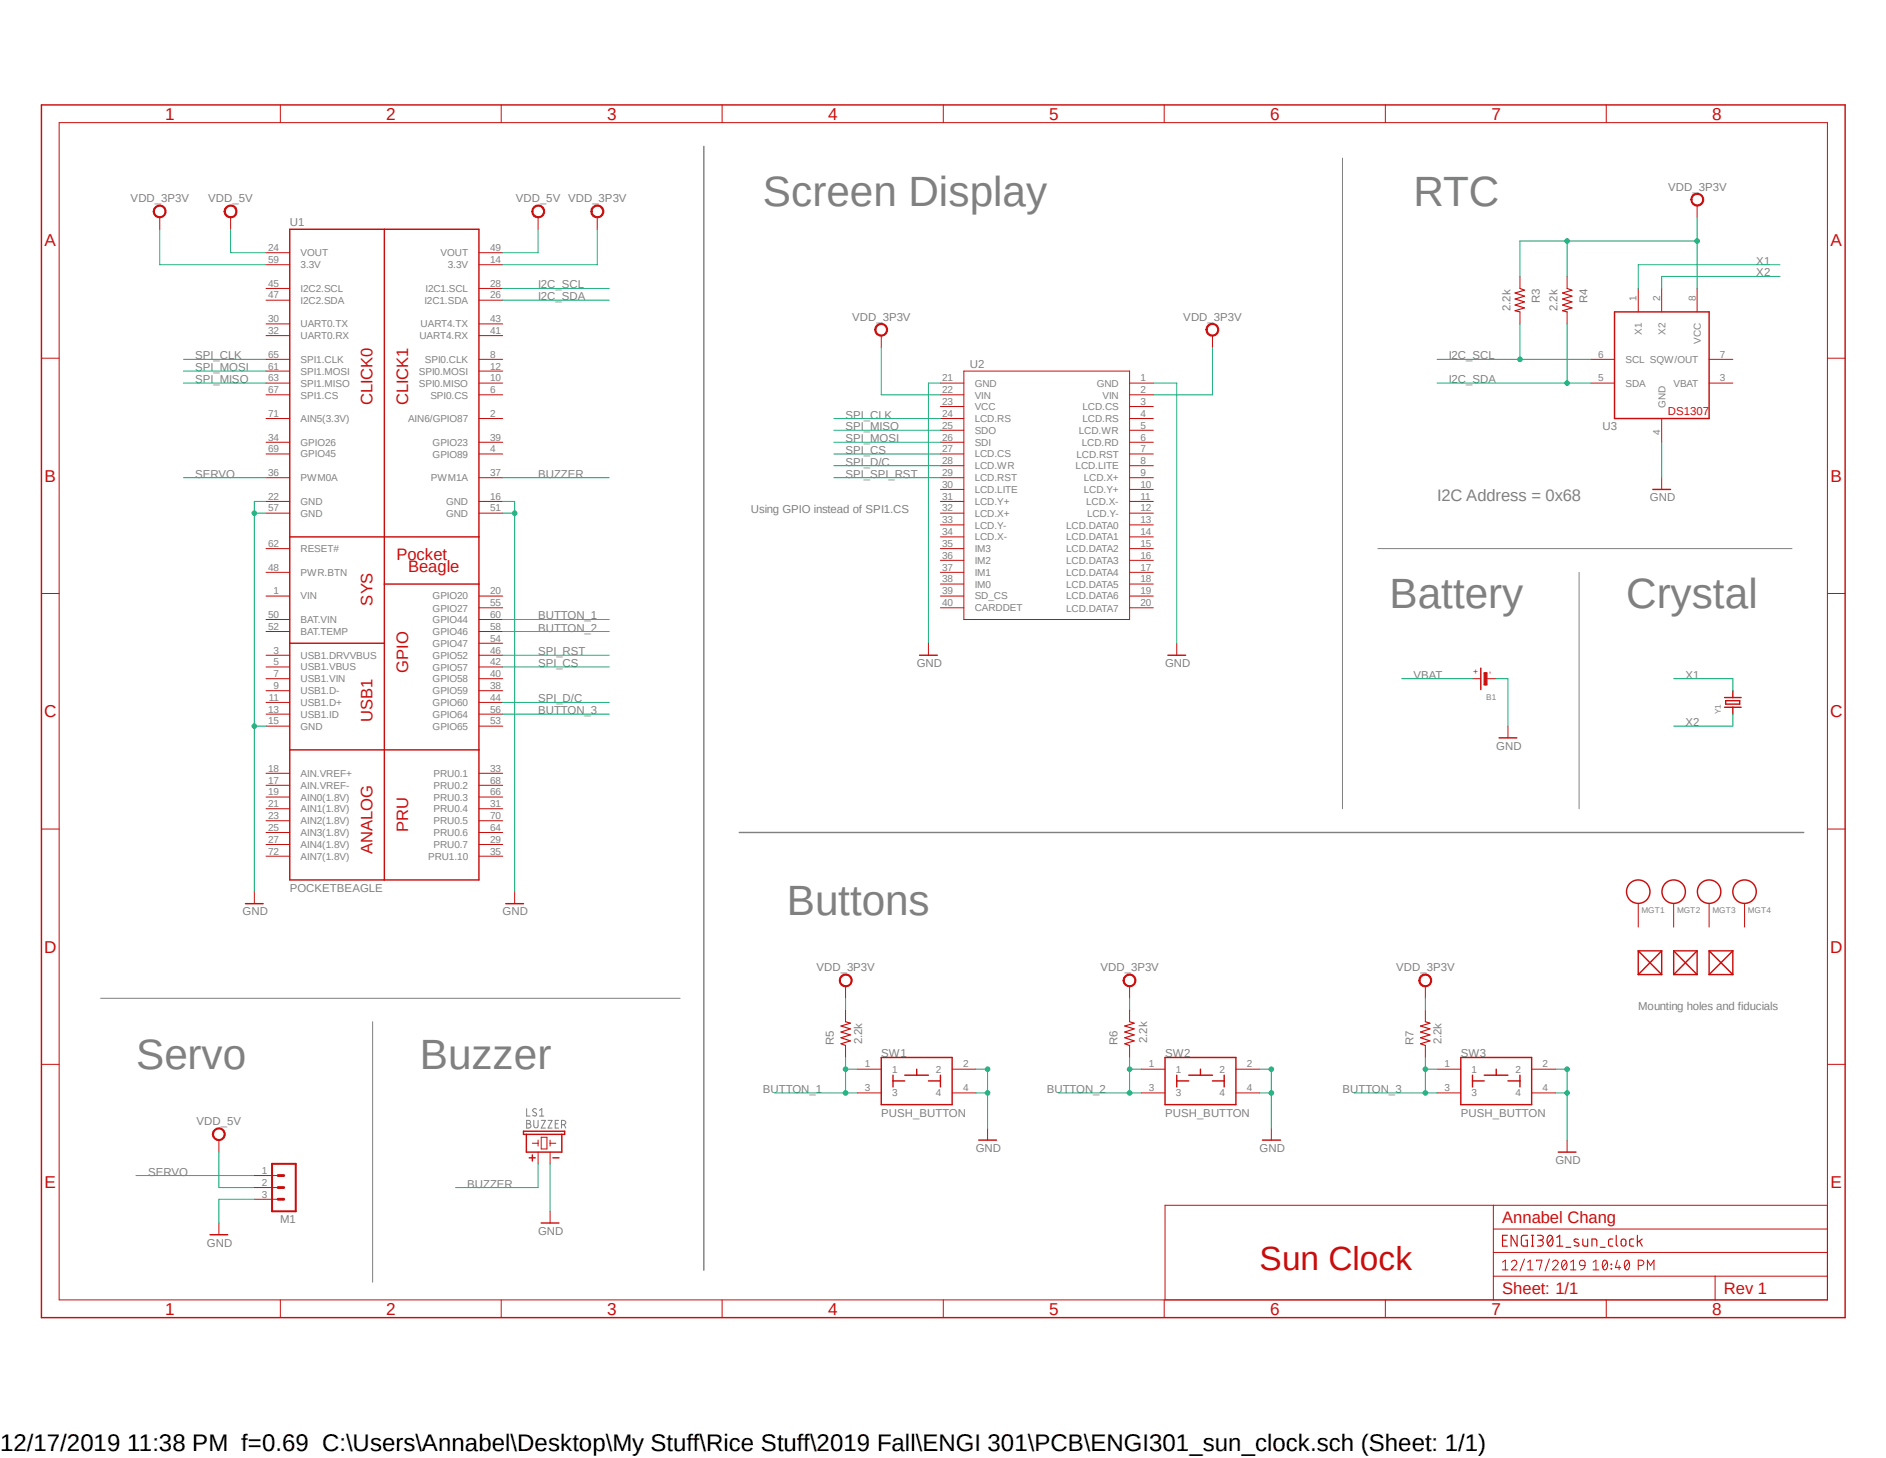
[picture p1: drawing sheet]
<svg xmlns="http://www.w3.org/2000/svg" width="279mm" height="216mm" viewBox="0 0 279 216" stroke-linecap="round" stroke-linejoin="round" font-family="sans-serif">
<path d="M5.8 15.3l267.8 180.2M273.6 15.3l-267.8 180.2" fill="none" stroke="#fff" stroke-width=".15"/>
<path d="M104.3 21.7v166.4M109.5 123.3h157.7" fill="none" stroke="#808080" stroke-width=".21"/>
<g fill="none" stroke="#808080" stroke-width=".15">
<path d="M198.9 23.4v96.4M204.1 81.2h61.4M233.9 84.8v35M14.9 147.8h85.9M55.2 151.3v38.6M78 165.9h.4l.2 .2v.1l-.2 .2 .3 .2v.2l-.3 .2h-.4zM78 166.4h.4M78 164.2v1.1h.5M79.1 165.9v.8l.2 .3 .4-.1v-1M79.5 164.3l-.2-.1a.32 .32 0 0 0-.4 .2l.1 .2 .4 .2a.25 .25 0 0 1 .1 .3 .25 .25 0 0 1-.3 .2l-.3-.2M79.9 165.3h.7M79.9 164.4l.4-.2v1.1"/>
<path d="M80.2 165.9h.6l-.6 1.1h.6M81.2 165.9h.6l-.6 1.1h.6M82.3 166.4h.3M82.8 165.9h-.5v1.1h.5M83.2 166.5h.5l.1-.2v-.2l-.3-.2h-.3v1.1M83.6 166.5l.2 .5"/>
</g>
<g fill="none" stroke="#c90d0c" stroke-width=".15">
<path d="M8.8 18.2h261.9v174.3h-261.9zM41.5 15.5v2.7M74.3 15.5v2.7M107 15.5v2.7M139.7 15.5v2.7M172.5 15.5v2.7M205.2 15.5v2.7M238 15.5v2.7M39.4 39.2h3.5M39.4 37.4h3.5M71 39.2h3.5M71 37.4h3.5"/>
<path d="M6.1 53h2.7M39.4 58.5h3.5M39.4 53.2h3.5M39.4 56.7h3.5M39.4 54.9h3.5M39.4 44.4h3.5M39.4 42.7h3.5M39.4 48h3.5M39.4 49.7h3.5M71 58.5h3.5M71 53.2h3.5M71 56.7h3.5"/>
<path d="M71 54.9h3.5M71 44.4h3.5M71 42.7h3.5M71 48h3.5M71 49.7h3.5M235.7 53.2h3.5M235.7 56.7h3.5M242.7 42.7v3.5M246.2 42.7v3.5M251.4 42.7v3.5M253.2 53.2h3.5M253.2 56.7h3.5"/>
<path d="M270.7 53h2.6M39.4 62h3.5M39.4 67.2h3.5M39.4 74.3h3.5M39.4 65.5h3.5M39.4 70.7h3.5M39.4 76h3.5M71 62h3.5M71 67.2h3.5M71 74.3h3.5M71 65.5h3.5M71 70.7h3.5"/>
<path d="M71 76h3.5M246.2 62v3.5M6.1 87.9h2.7M39.4 88.3h3.5M39.4 97h3.5M39.4 98.8h3.5M39.4 84.8h3.5M39.4 91.7h3.5M39.4 93.5h3.5M39.4 81.2h3.5M71 88.3h3.5M71 97h3.5"/>
<path d="M71 98.8h3.5M71 90h3.5M71 91.7h3.5M71 93.5h3.5M71 95.2h3.5M270.7 87.9h2.6M39.4 100.5h3.5M39.4 102.3h3.5M39.4 104h3.5M39.4 105.7h3.5M39.4 107.5h3.5M39.4 116.3h3.5"/>
<path d="M39.4 118h3.5M39.4 119.8h3.5M39.4 114.5h3.5M71 100.5h3.5M71 102.3h3.5M71 104h3.5M71 105.7h3.5M71 107.5h3.5M71 116.3h3.5M71 118h3.5M71 119.8h3.5M71 114.5h3.5"/>
<path d="M6.1 122.8h2.7M39.4 121.5h3.5M39.4 123.3h3.5M39.4 125.1h3.5M39.4 126.8h3.5M71 121.5h3.5M71 123.3h3.5M71 125.1h3.5M71 126.8h3.5M270.7 122.8h2.6M6.1 157.6h2.7M270.7 157.6h2.6"/>
<path d="M37.7 174.1h3.5M37.7 175.9h3.5M37.7 177.6h3.5M78.9 169.3h.8M79.7 168.8v.9M79.7 170.6v1.7M80.2 168.4h.8v1.7h-.8zM81.5 169.3h.8M81.5 168.8v.9M81.5 170.6v1.7M221.2 178.5v14M270.7 178.5h-98.1v14"/>
<path d="M41.5 192.5v2.6M74.3 192.5v2.6M107 192.5v2.6M139.7 192.5v2.6M172.5 192.5v2.6M205.2 192.5v2.6M221.2 189h49.5M221.2 185.5h49.5M221.2 182h49.5M222.6 186.9l.4-.3v1.4M222.6 188h.8M223.9 186.9a.41 .41 0 0 1 .6-.3 .41 .41 0 0 1 .1 .6l-.7 .8h.8"/>
<path d="M225.8 186.4l-.6 1.8M226.3 188h.8M226.3 186.9l.4-.3v1.4M227.6 186.7v-.1h.8l-.4 1.4M229.5 186.4l-.6 1.8M230 186.9a.41 .41 0 0 1 .6-.3 .41 .41 0 0 1 .1 .6l-.7 .8h.8M231.6 186.6h.1a.82 .82 0 0 1 0 1.4 .89 .89 0 0 1-.1-1.4zM232.1 186.9l-.7 .8M232.7 188h.8M232.7 186.9l.4-.3v1.4M234.1 186.8a.42 .42 0 0 1 .4-.2 .42 .42 0 0 1 .3 .4v.4h-.5a.35 .35 0 0 1-.3-.4zM234.8 187.4a.65 .65 0 0 1-.7 .6"/>
<path d="M236 188h.9M236 186.9l.4-.3v1.4M237.6 186.6h.1a.82 .82 0 0 1 0 1.4 .77 .77 0 0 1-.3-1zM238 192.5v2.6M238.1 186.9l-.7 .8M238.7 187.2l.1 .1zM238.7 187.8l.1 .1zM239.6 186.6l-.3 1.1h.8M239.9 187.4v.6M240.7 186.8a.31 .31 0 0 1 .3-.2 .31 .31 0 0 1 .3 .2 1.22 1.22 0 0 1-.1 1.2h-.2a.92 .92 0 0 1-.3-1.2zM241.3 186.9l-.6 .8M242.7 187.4h.4a.4 .4 0 0 0 .4-.4 .4 .4 0 0 0-.4-.4h-.4v1.4"/>
<path d="M244.1 188v-1.4l.4 .8 .5-.8v1.4M254.1 189v3.5"/>
</g>
<g fill="none" stroke="#c90d0c" stroke-width=".21">
<path d="M6.1 15.5h267.2v179.6h-267.2zM42.9 34h28.1v96.3h-28.1zM56.9 34v96.3M239.2 46.2h14v15.8h-14zM42.9 79.5h28.1M42.9 95.2h14M56.9 86.5h14.1M42.9 111h28.1M77.6 167.5h6.1v.5h-6.1zM78 168v2.6h5.2v-2.6M78.4 171.4h.9M78.9 171v.9"/>
<path d="M81.9 171.4h.9"/>
</g>
<g fill="none" stroke="#c90d0c" stroke-width=".17">
<path d="M222.6 183.6h.5M223.3 182.9h-.7v1.6h.7M224.7 182.9v1.6l-.8-1.6v1.6M226.3 182.9h-.6l-.3 .2v1.1l.2 .3h.7v-.9h-.3M226.9 184.5h.3M226.9 182.9h.3M227 182.9v1.6M227.8 182.9l.6 .1 .2 .3v.2l-.2 .1h-.5M228.2 183.6a.45 .45 0 0 1 .4 .4 .45 .45 0 0 1-.2 .5h-.6M229.4 183l.2-.1a.65 .65 0 0 1 .5 .8 .58 .58 0 0 1-.7 .8 1.27 1.27 0 0 1 0-1.5zM230 183.3l-.7 .9M230.6 184.5h.9"/>
<path d="M230.6 183.3l.5-.4v1.6M232 184.7h.7M233.8 183.6a.44 .44 0 0 0-.6 0v.2l.6 .3 .1 .3a.52 .52 0 0 1-.7 0M234.5 183.5v.8l.1 .2h.2h.4v-1M235.8 184.5v-1h.5l.2 .1 .1 .9M237.1 184.7h.7M238.9 183.5h-.5l-.1 .2v.7l.2 .1h.4M239.4 182.9v1.4l.3 .2M240.3 183.5h.4a.7 .7 0 0 1 0 1h-.4a.7 .7 0 0 1 0-1zM242 183.5l-.6 .1v.8l.6 .1M242.6 182.9v1.6M242.9 183.8l.4 .7"/>
<path d="M243.3 183.5l-.7 .5"/>
</g>
<path d="M40.3 172.3h3.5v7.1h-3.5z" fill="none" stroke="#c90d0c" stroke-width=".3"/>
<path d="M41.2 177.6h.8M41.2 175.9h.8M41.2 174.1h.8" fill="none" stroke="#c90d0c" stroke-width=".42"/>
<path d="M31.8 167.3a.96 .96 0 0 1 1.5 .3 .96 .96 0 0 1-.7 1.3 .96 .96 0 0 1-1.1-.9h.1a.79 .79 0 0 1 1-.8 .79 .79 0 0 1 .4 1.2 .79 .79 0 0 1-1.3-.1l-.1-.3h-.1v-.4z" fill-rule="evenodd" fill="#c90d0c"/>
<path d="M246.2 70.7v1.8M137.5 95.2v1.8M31.8 167.3a.96 .96 0 0 1 1.5 .3 .96 .96 0 0 1-.7 1.3 .96 .96 0 0 1-1.1-.9h.1a.79 .79 0 0 1 1-.8 .79 .79 0 0 1 .4 1.2 .79 .79 0 0 1-1.3-.1l-.1-.3h-.1v-.4zM32.4 168.8v1.8M81.5 179.4v1.7M32.4 181.1v1.7" fill="none" stroke="#c90d0c" stroke-width=".15"/>
<path d="M244.9 72.5h2.6M136.2 97h2.7M31.1 182.8h2.6M80.2 181.1h2.6" fill="none" stroke="#c90d0c" stroke-width=".21"/>
<path d="M129.9 48.1a.96 .96 0 0 1 1.5 .3 .96 .96 0 0 1-.6 1.4 .96 .96 0 0 1-1.2-1h.2a.79 .79 0 0 1 1-.7 .79 .79 0 0 1 .3 1.2 .79 .79 0 0 1-1.3-.2v-.3h-.2l.1-.4z" fill-rule="evenodd" fill="#c90d0c"/>
<path d="M129.9 48.1a.96 .96 0 0 1 1.5 .3 .96 .96 0 0 1-.6 1.4 .96 .96 0 0 1-1.2-1h.2a.79 .79 0 0 1 1-.7 .79 .79 0 0 1 .3 1.2 .79 .79 0 0 1-1.3-.2v-.3h-.2l.1-.4zM130.6 49.7v1.8" fill="none" stroke="#c90d0c" stroke-width=".15"/>
<path d="M166.7 144.5a.96 .96 0 0 1 1.5 .3 .96 .96 0 0 1-.7 1.3 .96 .96 0 0 1-1.1-.9h.1a.79 .79 0 0 1 1.1-.8 .79 .79 0 0 1 .3 1.2 .79 .79 0 0 1-1.3-.1l-.1-.3h-.1l.1-.4z" fill-rule="evenodd" fill="#c90d0c"/>
<path d="M166.7 144.5a.96 .96 0 0 1 1.5 .3 .96 .96 0 0 1-.7 1.3 .96 .96 0 0 1-1.1-.9h.1a.79 .79 0 0 1 1.1-.8 .79 .79 0 0 1 .3 1.2 .79 .79 0 0 1-1.3-.1l-.1-.3h-.1l.1-.4zM167.3 146v1.8" fill="none" stroke="#c90d0c" stroke-width=".15"/>
<path d="M124.6 144.5a.96 .96 0 0 1 1.5 .2 .96 .96 0 0 1-.5 1.4 .96 .96 0 0 1-1.3-.9h.2a.8 .8 0 0 1 1.1-.7 .8 .8 0 0 1 .2 1.3 .8 .8 0 0 1-1.3-.3v-.3h-.2l.1-.4z" fill-rule="evenodd" fill="#c90d0c"/>
<path d="M124.6 144.5a.96 .96 0 0 1 1.5 .2 .96 .96 0 0 1-.5 1.4 .96 .96 0 0 1-1.3-.9h.2a.8 .8 0 0 1 1.1-.7 .8 .8 0 0 1 .2 1.3 .8 .8 0 0 1-1.3-.3v-.3h-.2l.1-.4zM125.3 146v1.8" fill="none" stroke="#c90d0c" stroke-width=".15"/>
<path d="M210.5 144.5a.96 .96 0 0 1 1.5 .2 .96 .96 0 0 1-.6 1.4 .96 .96 0 0 1-1.2-.9h.2a.79 .79 0 0 1 1-.8 .79 .79 0 0 1 .3 1.2 .79 .79 0 0 1-1.3-.1v-.3h-.2l.1-.4z" fill-rule="evenodd" fill="#c90d0c"/>
<g fill="none" stroke="#c90d0c" stroke-width=".15">
<path d="M139.3 56.7h3.5M139.3 58.5h3.5M142.8 54.9h24.5v36.8h-24.5zM167.3 56.7h3.6M167.3 58.5h3.6M139.3 60.2h3.5M139.3 62h3.5M139.3 63.7h3.5M139.3 65.5h3.5M139.3 67.2h3.5M139.3 69h3.5M139.3 70.7h3.5"/>
<path d="M139.3 72.5h3.5M139.3 74.3h3.5M139.3 76h3.5M139.3 77.7h3.5M139.3 79.5h3.5M167.3 60.2h3.6M167.3 62h3.6M167.3 63.7h3.6M167.3 65.5h3.6M167.3 67.2h3.6M167.3 69h3.6M167.3 70.7h3.6"/>
<path d="M167.3 72.5h3.6M167.3 74.3h3.6M167.3 76h3.6M167.3 77.7h3.6M167.3 79.5h3.6M139.3 81.2h3.5M139.3 83h3.5M139.3 84.8h3.5M139.3 86.5h3.5M139.3 88.3h3.5M139.3 90h3.5M167.3 81.2h3.6"/>
<path d="M167.3 83h3.6M167.3 84.8h3.6M167.3 86.5h3.6M167.3 88.3h3.6M167.3 90h3.6M210.5 144.5a.96 .96 0 0 1 1.5 .2 .96 .96 0 0 1-.6 1.4 .96 .96 0 0 1-1.2-.9h.2a.79 .79 0 0 1 1-.8 .79 .79 0 0 1 .3 1.2 .79 .79 0 0 1-1.3-.1v-.3h-.2l.1-.4zM211.2 146v1.8"/>
</g>
<path d="M23 30.6a.96 .96 0 0 1 1.5 .3 .96 .96 0 0 1-.6 1.4 .96 .96 0 0 1-1.2-1h.2a.79 .79 0 0 1 1-.8 .79 .79 0 0 1 .3 1.3 .79 .79 0 0 1-1.3-.2v-.3h-.2l.1-.4z" fill-rule="evenodd" fill="#c90d0c"/>
<path d="M23 30.6a.96 .96 0 0 1 1.5 .3 .96 .96 0 0 1-.6 1.4 .96 .96 0 0 1-1.2-1h.2a.79 .79 0 0 1 1-.8 .79 .79 0 0 1 .3 1.3 .79 .79 0 0 1-1.3-.2v-.3h-.2l.1-.4zM23.7 32.2v1.8" fill="none" stroke="#c90d0c" stroke-width=".15"/>
<path d="M87.8 30.6a.96 .96 0 0 1 1.5 .2 .96 .96 0 0 1-.5 1.4 .96 .96 0 0 1-1.3-.9h.2a.8 .8 0 0 1 1.2-.7 .8 .8 0 0 1 .1 1.4 .8 .8 0 0 1-1.2-.4l-.1-.3h-.2l.1-.4z" fill-rule="evenodd" fill="#c90d0c"/>
<path d="M87.8 30.6a.96 .96 0 0 1 1.5 .2 .96 .96 0 0 1-.5 1.4 .96 .96 0 0 1-1.3-.9h.2a.8 .8 0 0 1 1.2-.7 .8 .8 0 0 1 .1 1.4 .8 .8 0 0 1-1.2-.4l-.1-.3h-.2l.1-.4zM88.5 32.2v1.8" fill="none" stroke="#c90d0c" stroke-width=".15"/>
<path d="M33.5 30.6a.96 .96 0 0 1 1.5 .3 .96 .96 0 0 1-.6 1.4 .96 .96 0 0 1-1.2-1h.2a.77 .77 0 0 1 .9-.7 .77 .77 0 0 1 .6 1.1 .77 .77 0 0 1-1.2 .2l-.3-.3v-.3h-.2l.1-.4z" fill-rule="evenodd" fill="#c90d0c"/>
<path d="M33.5 30.6a.96 .96 0 0 1 1.5 .3 .96 .96 0 0 1-.6 1.4 .96 .96 0 0 1-1.2-1h.2a.77 .77 0 0 1 .9-.7 .77 .77 0 0 1 .6 1.1 .77 .77 0 0 1-1.2 .2l-.3-.3v-.3h-.2l.1-.4zM34.2 32.2v1.8" fill="none" stroke="#c90d0c" stroke-width=".15"/>
<path d="M79.1 30.6a.96 .96 0 0 1 1.5 .2 .96 .96 0 0 1-.6 1.4 .96 .96 0 0 1-1.2-.9h.2a.8 .8 0 0 1 1.1-.7 .8 .8 0 0 1 .2 1.4 .8 .8 0 0 1-1.3-.4v-.3h-.2l.1-.4z" fill-rule="evenodd" fill="#c90d0c"/>
<g fill="none" stroke="#c90d0c" stroke-width=".15">
<path d="M79.1 30.6a.96 .96 0 0 1 1.5 .2 .96 .96 0 0 1-.6 1.4 .96 .96 0 0 1-1.2-.9h.2a.8 .8 0 0 1 1.1-.7 .8 .8 0 0 1 .2 1.4 .8 .8 0 0 1-1.3-.4v-.3h-.2l.1-.4zM79.7 32.2v1.8M225.2 40.9v1.8M225.2 46.2v1.8M232.2 40.9v1.8M232.2 46.2v1.8M37.7 132v1.8M76.2 132v1.8M127 158.3h3.6M141.1 158.3h3.5M169.1 158.3h3.5M183.1 158.3h3.5"/>
<path d="M212.9 158.3h3.5M226.9 158.3h3.5M127 161.8h3.6M141.1 161.8h3.5M169.1 161.8h3.5M183.1 161.8h3.5M212.9 161.8h3.5M226.9 161.8h3.5"/>
</g>
<g fill="none" stroke="#c90d0c" stroke-width=".21">
<path d="M36.4 133.8h2.6M74.9 133.8h2.7M130.6 156.6h10.5v7h-10.5zM132.3 159.2v1.8M134 159.2h3.5M135.8 158.3v.9M139.3 159.2v1.8M172.6 156.6h10.5v7h-10.5zM174.3 159.2v1.8M176.1 159.2h3.5M177.8 158.3v.9M181.4 159.2v1.8"/>
<path d="M216.4 156.6h10.5v7h-10.5zM218.1 159.2v1.8M219.9 159.2h3.5M221.7 158.3v.9M225.2 159.2v1.8M132.3 160.1h1.7M137.5 160.1h1.8M174.3 160.1h1.8M179.6 160.1h1.8M218.1 160.1h1.8M223.4 160.1h1.8"/>
</g>
<path d="M225.2 42.7l.6 .3-1.3 .4 1.3 .5-1.3 .4 1.3 .4-1.3 .5 1.3 .4-1.3 .4 .7 .2M232.2 42.7l.7 .3-1.4 .4 1.4 .5-1.4 .4 1.4 .4-1.4 .5 1.4 .4-1.4 .4 .7 .2" fill="none" stroke="#c90d0c" stroke-width=".17"/>
<path d="M250.8 28.8a.97 .97 0 0 1 1.5 .2 .97 .97 0 0 1-.6 1.5 .97 .97 0 0 1-1.2-1h.2a.8 .8 0 0 1 1-.7 .8 .8 0 0 1 .5 1.1 .8 .8 0 0 1-1.3 .2l-.2-.2v-.4h-.2z" fill-rule="evenodd" fill="#c90d0c"/>
<path d="M250.8 28.8a.97 .97 0 0 1 1.5 .2 .97 .97 0 0 1-.6 1.5 .97 .97 0 0 1-1.2-1h.2a.8 .8 0 0 1 1-.7 .8 .8 0 0 1 .5 1.1 .8 .8 0 0 1-1.3 .2l-.2-.2v-.4h-.2zM251.4 30.4v1.8M125.3 149.6v1.7M125.3 154.8v1.8M167.3 149.6v1.7M167.3 154.8v1.8M211.2 149.6v1.7M211.2 154.8v1.8M146.3 167.1v1.7M188.3 167.1v1.7M232.2 168.8v1.8" fill="none" stroke="#c90d0c" stroke-width=".15"/>
<path d="M145 168.8h2.6M187 168.8h2.7M230.8 170.6h2.7" fill="none" stroke="#c90d0c" stroke-width=".21"/>
<path d="M125.3 151.3l.7 .2-1.4 .4 1.4 .5-1.4 .4 1.4 .4-1.4 .5 1.4 .4-1.4 .5 .7 .2M167.3 151.3l.7 .2-1.4 .4 1.4 .5-1.4 .4 1.4 .4-1.4 .5 1.4 .4-1.4 .5 .7 .2M211.2 151.3l.6 .2-1.4 .4 1.4 .5-1.4 .4 1.4 .4-1.4 .5 1.4 .4-1.4 .5 .8 .2" fill="none" stroke="#c90d0c" stroke-width=".17"/>
<path d="M178.9 48.1a.96 .96 0 0 1 1.6 .3 .96 .96 0 0 1-.7 1.4 .96 .96 0 0 1-1.2-1h.2a.79 .79 0 0 1 1.1-.7 .79 .79 0 0 1 .3 1.2 .79 .79 0 0 1-1.3-.2l-.1-.3h-.2l.1-.4z" fill-rule="evenodd" fill="#c90d0c"/>
<path d="M178.9 48.1a.96 .96 0 0 1 1.6 .3 .96 .96 0 0 1-.7 1.4 .96 .96 0 0 1-1.2-1h.2a.79 .79 0 0 1 1.1-.7 .79 .79 0 0 1 .3 1.2 .79 .79 0 0 1-1.3-.2l-.1-.3h-.2l.1-.4zM179.6 49.7v1.8M174.3 95.2v1.8M218.1 100.5h1.2M220.3 100.5h1.4M223.4 107.5v1.8M242.7 133.8v3.5M247.9 133.8v3.5M253.2 133.8v3.5M258.4 133.8v3.5" fill="none" stroke="#c90d0c" stroke-width=".15"/>
<g fill="none" stroke="#c90d0c" stroke-width=".21">
<path d="M173 97h2.6M219.4 98.9v3.2M219.9 99.7h.4v1.7h-.4zM220.1 99.7v1.7M222.1 109.3h2.6M255.5 104.7h2.4M255.5 103.3h2.4M255.7 103.8h2v.5h-2zM256.7 102.3v1M256.7 104.7v1M242.7 140.8l3.5 3.5M242.7 140.8h3.5"/>
<path d="M242.7 144.3h3.5M242.7 140.8v3.5M246.2 140.8l-3.5 3.5M246.2 140.8v3.5M247.9 140.8h3.5M247.9 144.3h3.5M247.9 140.8l3.5 3.5M247.9 140.8v3.5M251.4 140.8l-3.5 3.5M251.4 140.8v3.5M253.2 140.8h3.5M253.2 144.3h3.5"/>
<path d="M253.2 140.8l3.5 3.5M253.2 140.8v3.5M256.7 140.8v3.5M256.7 140.8l-3.5 3.5"/>
<circle cx="242.7" cy="132" r="1.74"/>
<circle cx="247.9" cy="132" r="1.74"/>
<circle cx="253.2" cy="132" r="1.74"/>
<circle cx="258.4" cy="132" r="1.74"/>
</g>
<path d="M139.3 56.7h-1.8v38.5M39.4 74.3h-1.7v1.7M246.2 65.5v5.2M39.4 107.5h-1.7v24.5M37.7 177.6h-5.3v3.5M81.5 172.3v7.1" fill="none" stroke="#0dab76" stroke-width=".15"/>
<circle cx="37.7" cy="107.5" r=".33" fill="#0dab76"/>
<g fill="none" stroke="#0dab76" stroke-width=".15">
<path d="M39.4 76h-1.7v31.5"/>
<circle cx="37.7" cy="107.5" r=".33"/>
</g>
<circle cx="37.7" cy="76" r=".33" fill="#0dab76"/>
<g fill="none" stroke="#0dab76" stroke-width=".15">
<path d="M74.5 74.3h1.7v57.7M74.5 76h1.7"/>
<circle cx="37.7" cy="76" r=".33"/>
</g>
<circle cx="76.2" cy="76" r=".33" fill="#0dab76"/>
<g fill="none" stroke="#0dab76" stroke-width=".15">
<path d="M144.6 158.3h1.7v8.8M144.6 161.8h1.7"/>
<circle cx="76.2" cy="76" r=".33"/>
</g>
<circle cx="146.3" cy="158.3" r=".33" fill="#0dab76"/>
<circle cx="146.3" cy="158.3" r=".33" fill="none" stroke="#0dab76" stroke-width=".15"/>
<circle cx="146.3" cy="161.8" r=".33" fill="#0dab76"/>
<g fill="none" stroke="#0dab76" stroke-width=".15">
<path d="M186.6 158.3h1.7v8.8M186.6 161.8h1.7"/>
<circle cx="146.3" cy="161.8" r=".33"/>
</g>
<circle cx="188.3" cy="161.8" r=".33" fill="#0dab76"/>
<circle cx="188.3" cy="161.8" r=".33" fill="none" stroke="#0dab76" stroke-width=".15"/>
<circle cx="188.3" cy="158.3" r=".33" fill="#0dab76"/>
<g fill="none" stroke="#0dab76" stroke-width=".15">
<path d="M230.4 158.3h1.8v3.5h-1.8"/>
<circle cx="188.3" cy="158.3" r=".33"/>
</g>
<circle cx="232.2" cy="158.3" r=".33" fill="#0dab76"/>
<g fill="none" stroke="#0dab76" stroke-width=".15">
<path d="M232.2 161.8v7"/>
<circle cx="232.2" cy="158.3" r=".33"/>
</g>
<circle cx="232.2" cy="161.8" r=".33" fill="#0dab76"/>
<g fill="none" stroke="#0dab76" stroke-width=".15">
<path d="M23.7 34v5.2h15.7M88.5 34v5.2h-14M232.2 35.7v5.2M251.4 32.2v10.5M251.4 35.7h-26.2v5.2M130.6 51.5v7h8.7M170.9 56.7h3.4v38.5M221.7 100.5h1.7v7"/>
<circle cx="232.2" cy="161.8" r=".33"/>
</g>
<circle cx="232.2" cy="35.7" r=".33" fill="#0dab76"/>
<circle cx="232.2" cy="35.7" r=".33" fill="none" stroke="#0dab76" stroke-width=".15"/>
<circle cx="251.4" cy="35.7" r=".33" fill="#0dab76"/>
<g fill="none" stroke="#0dab76" stroke-width=".15">
<path d="M179.6 51.5v7h-8.7M125.3 147.8v1.8M127 158.3h-1.7v3.5h1.7M167.3 147.8v1.8M211.2 147.8v1.8"/>
<circle cx="251.4" cy="35.7" r=".33"/>
</g>
<circle cx="125.3" cy="158.3" r=".33" fill="#0dab76"/>
<g fill="none" stroke="#0dab76" stroke-width=".15">
<path d="M114.8 161.8h10.5"/>
<circle cx="125.3" cy="158.3" r=".33"/>
</g>
<circle cx="125.3" cy="161.8" r=".33" fill="#0dab76"/>
<g fill="none" stroke="#0dab76" stroke-width=".15">
<path d="M74.5 91.7h15.8M125.3 156.6v1.7M169.1 158.3h-1.8v3.5h1.8"/>
<circle cx="125.3" cy="161.8" r=".33"/>
</g>
<circle cx="167.3" cy="158.3" r=".33" fill="#0dab76"/>
<g fill="none" stroke="#0dab76" stroke-width=".15">
<path d="M156.8 161.8h10.5"/>
<circle cx="167.3" cy="158.3" r=".33"/>
</g>
<circle cx="167.3" cy="161.8" r=".33" fill="#0dab76"/>
<g fill="none" stroke="#0dab76" stroke-width=".15">
<path d="M34.2 34v3.4h5.2M79.7 34v3.4h-5.2M74.5 42.7h15.8M225.2 48v5.2h-12.3M27.2 70.7h12.2M74.5 70.7h15.8M74.5 93.5h15.8M167.3 156.6v1.7M20.2 174.1h17.5M32.4 170.6v5.3h5.3M79.7 172.3v3.6h-12.2"/>
<circle cx="167.3" cy="161.8" r=".33"/>
</g>
<circle cx="225.2" cy="53.2" r=".33" fill="#0dab76"/>
<g fill="none" stroke="#0dab76" stroke-width=".15">
<path d="M74.5 44.4h15.8M225.2 53.2h10.5M232.2 48v8.7h-19.3"/>
<circle cx="225.2" cy="53.2" r=".33"/>
</g>
<circle cx="232.2" cy="56.7" r=".33" fill="#0dab76"/>
<g fill="none" stroke="#0dab76" stroke-width=".15">
<path d="M27.2 56.7h12.2M27.2 53.2h12.2M27.2 54.9h12.2M232.2 56.7h3.5M123.5 62h15.8M123.5 63.7h15.8M123.5 65.5h15.8M123.5 67.2h15.8M123.5 69h15.8M123.5 70.7h15.8M74.5 98.8h15.8M74.5 97h15.8"/>
<path d="M74.5 104h15.8M212.9 158.3h-1.7v3.5M200.6 161.8h12.3"/>
<circle cx="232.2" cy="56.7" r=".33"/>
</g>
<circle cx="211.2" cy="158.3" r=".33" fill="#0dab76"/>
<circle cx="211.2" cy="158.3" r=".33" fill="none" stroke="#0dab76" stroke-width=".15"/>
<circle cx="211.2" cy="161.8" r=".33" fill="#0dab76"/>
<g fill="none" stroke="#0dab76" stroke-width=".15">
<path d="M263.7 39.2h-21v3.5M263.7 40.9h-17.5v1.8M74.5 105.7h15.8M207.6 100.5h10.5M247.9 100.5h8.8v1.8M256.7 105.7v1.8h-8.8M211.2 156.6v1.7"/>
<circle cx="211.2" cy="161.8" r=".33"/>
</g>
<g font-size="6.3" fill="#808080">
<text x="113" y="30.4">Screen Display</text>
<text x="209.4" y="30.4">RTC</text>
<text x="205.9" y="90">Battery</text>
<text x="240.9" y="90">Crystal</text>
<text x="116.5" y="135.6">Buttons</text>
<text x="20.2" y="158.3">Servo</text>
<text x="62.2" y="158.3">Buzzer</text>
</g>
<text font-size="5" fill="#c90d0c" x="186.6" y="188.1">Sun Clock</text>
<text font-size="3.6" x="0" y="214.9">12/17/2019 11:38 PM f=0.69 C:\Users\Annabel\Desktop\My Stuff\Rice Stuff\2019 Fall\ENGI 301\PCB\ENGI301_sun_clock.sch (Sheet: 1/1)</text>
<g font-size="2.5" fill="#c90d0c">
<text x="24.5" y="17.7">1</text>
<text x="57.2" y="17.7">2</text>
<text x="90" y="17.7">3</text>
<text x="122.7" y="17.7">4</text>
<text x="155.4" y="17.7">5</text>
<text x="188.2" y="17.7">6</text>
<text x="220.9" y="17.7">7</text>
<text x="253.7" y="17.7">8</text>
<text x="6.6" y="36.5">A</text>
<text x="271.2" y="36.5">A</text>
<text x="55.2" y="60" transform="rotate(-90 55.2 60)">CLICK0</text>
<text x="60.5" y="60" transform="rotate(-90 60.5 60)">CLICK1</text>
<text x="6.6" y="71.4">B</text>
<text x="271.2" y="71.4">B</text>
<text x="58.7" y="83">Pocket</text>
<text x="55.2" y="89.7" transform="rotate(-90 55.2 89.7)">SYS</text>
<text x="60.5" y="84.8">Beagle</text>
<text x="60.5" y="99.6" transform="rotate(-90 60.5 99.6)">GPIO</text>
<text x="6.6" y="106.2">C</text>
<text x="55.2" y="106.9" transform="rotate(-90 55.2 106.9)">USB1</text>
<text x="271.1" y="106.2">C</text>
<text x="60.5" y="123.2" transform="rotate(-90 60.5 123.2)">PRU</text>
<text x="55.2" y="126.5" transform="rotate(-90 55.2 126.5)">ANALOG</text>
<text x="6.6" y="141.1">D</text>
<text x="271.1" y="141.1">D</text>
<text x="6.6" y="175.9">E</text>
<text x="271.2" y="175.9">E</text>
<text x="222.5" y="181.1">Annabel Chang</text>
<text x="222.5" y="191.6">Sheet: 1/1</text>
<text x="255.4" y="191.6">Rev 1</text>
<text x="24.5" y="194.7">1</text>
<text x="57.2" y="194.7">2</text>
<text x="90" y="194.7">3</text>
<text x="122.7" y="194.7">4</text>
<text x="155.4" y="194.7">5</text>
<text x="188.2" y="194.7">6</text>
<text x="220.9" y="194.7">7</text>
<text x="253.7" y="194.7">8</text>
</g>
<text font-size="2.5" fill="#808080" x="212.9" y="74.3">I2C Address = 0x68</text>
<g font-size="1.7" fill="#808080">
<text x="19.3" y="30">VDD_3P3V</text>
<text x="30.9" y="30">VDD_5V</text>
<text x="76.4" y="30">VDD_5V VDD_3P3V</text>
<text x="247.1" y="28.2">VDD_3P3V</text>
<text x="42.9" y="33.4">U1</text>
<text x="260.2" y="39.2">X1</text>
<text x="260.2" y="40.9">X2</text>
<text x="79.7" y="42.7">I2C_SCL</text>
<text x="79.7" y="44.4">I2C_SDA</text>
<text x="126.2" y="47.5">VDD_3P3V</text>
<text x="175.3" y="47.5">VDD_3P3V</text>
<text x="223.8" y="46.1" transform="rotate(-90 223.8 46.1)">2.2k</text>
<text x="228.1" y="44.9" transform="rotate(-90 228.1 44.9)">R3</text>
<text x="230.8" y="46.1" transform="rotate(-90 230.8 46.1)">2.2k</text>
<text x="235.2" y="44.9" transform="rotate(-90 235.2 44.9)">R4</text>
<text x="28.9" y="53.2">SPI_CLK</text>
<text x="214.6" y="53.2">I2C_SCL</text>
<text x="28.9" y="56.7">SPI_MISO</text>
<text x="28.9" y="54.9">SPI_MOSI</text>
<text x="143.7" y="54.5">U2</text>
<text x="214.6" y="56.7">I2C_SDA</text>
<text x="125.3" y="62">SPI_CLK</text>
<text x="125.3" y="63.7">SPI_MISO</text>
<text x="125.3" y="65.5">SPI_MOSI</text>
<text x="237.4" y="63.7">U3</text>
<text x="28.9" y="70.7">SERVO</text>
<text x="79.7" y="70.7">BUZZER</text>
<text x="125.3" y="67.2">SPI_CS</text>
<text x="125.3" y="69">SPI_D/C</text>
<text x="125.3" y="70.7">SPI_SPI_RST</text>
<text x="111.3" y="76">Using GPIO instead of SPI1.CS</text>
<text x="244.4" y="74.3">GND</text>
<text x="79.7" y="91.7">BUTTON_1</text>
<text x="79.7" y="93.5">BUTTON_2</text>
<text x="79.7" y="98.8">SPI_CS</text>
<text x="79.7" y="97">SPI_RST</text>
<text x="135.8" y="98.8">GND</text>
<text x="172.6" y="98.8">GND</text>
<text x="209.4" y="100.5">VBAT</text>
<text x="249.7" y="100.5">X1</text>
<text x="79.7" y="104">SPI_D/C</text>
<text x="79.7" y="105.7">BUTTON_3</text>
<text x="249.7" y="107.5">X2</text>
<text x="221.7" y="111">GND</text>
<text x="35.9" y="135.5">GND</text>
<text x="42.9" y="132">POCKETBEAGLE</text>
<text x="74.5" y="135.5">GND</text>
<text x="120.9" y="143.8">VDD_3P3V</text>
<text x="163" y="143.8">VDD_3P3V</text>
<text x="206.8" y="143.8">VDD_3P3V</text>
<text x="242.7" y="149.6">Mounting holes and fiducials</text>
<text x="123.5" y="154.8" transform="rotate(-90 123.5 154.8)">R5</text>
<text x="127.7" y="154.6" transform="rotate(-90 127.7 154.6)">2.2k</text>
<text x="165.6" y="154.8" transform="rotate(-90 165.6 154.8)">R6</text>
<text x="170" y="154.5" transform="rotate(-90 170 154.5)">2.2k</text>
<text x="209.4" y="154.8" transform="rotate(-90 209.4 154.8)">R7</text>
<text x="213.6" y="154.6" transform="rotate(-90 213.6 154.6)">2.2k</text>
<text x="113" y="161.8">BUTTON_1</text>
<text x="130.6" y="156.6">SW1</text>
<text x="155.1" y="161.8">BUTTON_2</text>
<text x="172.6" y="156.6">SW2</text>
<text x="198.9" y="161.8">BUTTON_3</text>
<text x="216.4" y="156.6">SW3</text>
<text x="29.1" y="166.6">VDD_5V</text>
<text x="130.6" y="165.4">PUSH_BUTTON</text>
<text x="172.6" y="165.4">PUSH_BUTTON</text>
<text x="216.4" y="165.4">PUSH_BUTTON</text>
<text x="144.6" y="170.6">GND</text>
<text x="186.6" y="170.6">GND</text>
<text x="230.4" y="172.3">GND</text>
<text x="21.9" y="174.1">SERVO</text>
<text x="69.2" y="175.9">BUZZER</text>
<text x="30.6" y="184.6">GND</text>
<text x="41.5" y="181.1">M1</text>
<text x="79.7" y="182.8">GND</text>
</g>
<text font-size="1.7" fill="#c90d0c" x="247.1" y="61.4">DS1307</text>
<g font-size="1.5" fill="#808080">
<text x="39.7" y="37.2">24</text>
<text x="39.7" y="38.9">59</text>
<text x="44.5" y="38">VOUT</text>
<text x="44.5" y="39.7">3.3V</text>
<text x="65.3" y="38">VOUT</text>
<text x="66.3" y="39.7">3.3V</text>
<text x="72.6" y="38.9">14</text>
<text x="72.6" y="37.2">49</text>
<text x="39.7" y="44.2">47</text>
<text x="39.7" y="42.5">45</text>
<text x="39.7" y="47.7">30</text>
<text x="44.5" y="45">I2C2.SDA</text>
<text x="44.5" y="43.2">I2C2.SCL</text>
<text x="62.9" y="45">I2C1.SDA</text>
<text x="63" y="43.2">I2C1.SCL</text>
<text x="72.6" y="47.7">43</text>
<text x="72.6" y="42.5">28</text>
<text x="72.6" y="44.2">26</text>
<text x="242.4" y="44.6" transform="rotate(-90 242.4 44.6)">1</text>
<text x="246" y="44.6" transform="rotate(-90 246 44.6)">2</text>
<text x="251.2" y="44.6" transform="rotate(-90 251.2 44.6)">8</text>
<text x="39.7" y="49.4">32</text>
<text x="39.7" y="53">65</text>
<text x="44.5" y="48.5">UART0.TX</text>
<text x="44.5" y="50.2">UART0.RX</text>
<text x="44.5" y="53.7">SPI1.CLK</text>
<text x="62.1" y="50.2">UART4.RX</text>
<text x="62.3" y="48.5">UART4.TX</text>
<text x="63" y="53.8">SPI0.CLK</text>
<text x="72.6" y="53">8</text>
<text x="72.6" y="49.4">41</text>
<text x="236.8" y="53">6</text>
<text x="240.8" y="53.7">SCL SQW/OUT</text>
<text x="243.2" y="49.6" transform="rotate(-90 243.2 49.6)">X1</text>
<text x="246.7" y="49.6" transform="rotate(-90 246.7 49.6)">X2</text>
<text x="252" y="50.9" transform="rotate(-90 252 50.9)">VCC</text>
<text x="254.8" y="53">7</text>
<text x="39.7" y="54.7">61</text>
<text x="39.7" y="56.5">63</text>
<text x="39.7" y="58.2">67</text>
<text x="44.5" y="55.5">SPI1.MOSI</text>
<text x="44.5" y="57.2">SPI1.MISO</text>
<text x="44.5" y="59">SPI1.CS</text>
<text x="62.1" y="57.2">SPI0.MISO</text>
<text x="62.1" y="55.5">SPI0.MOSI</text>
<text x="63.8" y="59">SPI0.CS</text>
<text x="72.6" y="58.2">6</text>
<text x="72.6" y="56.5">10</text>
<text x="72.6" y="54.7">12</text>
<text x="139.6" y="56.5">21</text>
<text x="139.6" y="60">23</text>
<text x="139.6" y="58.2">22</text>
<text x="144.4" y="57.2">GND</text>
<text x="144.4" y="59">VIN</text>
<text x="162.5" y="57.2">GND</text>
<text x="163.3" y="59">VIN</text>
<text x="169" y="56.5">1</text>
<text x="169" y="58.2">2</text>
<text x="169" y="60">3</text>
<text x="236.8" y="56.5">5</text>
<text x="240.8" y="57.2">SDA</text>
<text x="247.9" y="57.2">VBAT</text>
<text x="254.8" y="56.5">3</text>
<text x="39.7" y="65.2">34</text>
<text x="39.7" y="61.7">71</text>
<text x="44.5" y="66">GPIO26</text>
<text x="44.5" y="62.5">AIN5(3.3V)</text>
<text x="60.5" y="62.5">AIN6/GPIO87</text>
<text x="64.1" y="66">GPIO23</text>
<text x="72.6" y="61.7">2</text>
<text x="72.6" y="65.2">39</text>
<text x="139.6" y="61.7">24</text>
<text x="139.6" y="63.5">25</text>
<text x="139.6" y="65.2">26</text>
<text x="144.4" y="60.7">VCC</text>
<text x="144.4" y="62.5">LCD.RS</text>
<text x="144.4" y="64.3">SDO</text>
<text x="144.4" y="66">SDI</text>
<text x="159.8" y="64.3">LCD.WR</text>
<text x="160.3" y="66">LCD.RD</text>
<text x="160.4" y="60.7">LCD.CS</text>
<text x="160.4" y="62.5">LCD.RS</text>
<text x="169" y="61.7">4</text>
<text x="169" y="63.5">5</text>
<text x="169" y="65.2">6</text>
<text x="246" y="64.4" transform="rotate(-90 246 64.4)">4</text>
<text x="246.7" y="60.4" transform="rotate(-90 246.7 60.4)">GND</text>
<text x="39.7" y="70.5">36</text>
<text x="39.7" y="67">69</text>
<text x="44.5" y="71.2">PWM0A</text>
<text x="44.5" y="67.7">GPIO45</text>
<text x="63.8" y="71.2">PWM1A</text>
<text x="64.1" y="67.8">GPIO89</text>
<text x="72.6" y="67">4</text>
<text x="72.6" y="70.5">37</text>
<text x="139.6" y="67">27</text>
<text x="139.6" y="68.7">28</text>
<text x="139.6" y="70.5">29</text>
<text x="144.4" y="67.7">LCD.CS</text>
<text x="144.4" y="69.5">LCD.WR</text>
<text x="144.4" y="71.2">LCD.RST</text>
<text x="159.3" y="69.5">LCD.LITE</text>
<text x="159.5" y="67.8">LCD.RST</text>
<text x="160.6" y="71.2">LCD.X+</text>
<text x="169" y="67">7</text>
<text x="169" y="68.7">8</text>
<text x="169" y="70.5">9</text>
<text x="39.7" y="74">22</text>
<text x="39.7" y="75.7">57</text>
<text x="44.5" y="74.8">GND</text>
<text x="44.5" y="76.5">GND</text>
<text x="66.1" y="74.8">GND</text>
<text x="66.1" y="76.5">GND</text>
<text x="72.6" y="74">16</text>
<text x="72.6" y="75.7">51</text>
<text x="139.6" y="72.2">30</text>
<text x="139.6" y="74">31</text>
<text x="139.6" y="75.7">32</text>
<text x="139.6" y="77.5">33</text>
<text x="144.4" y="73">LCD.LITE</text>
<text x="144.4" y="74.8">LCD.Y+</text>
<text x="144.4" y="76.5">LCD.X+</text>
<text x="160.6" y="73">LCD.Y+</text>
<text x="160.9" y="74.8">LCD.X-</text>
<text x="161" y="76.5">LCD.Y-</text>
<text x="169" y="72.2">10</text>
<text x="169" y="74">11</text>
<text x="169" y="75.7">12</text>
<text x="169" y="77.5">13</text>
<text x="39.7" y="81">62</text>
<text x="44.5" y="81.8">RESET#</text>
<text x="139.6" y="79.2">34</text>
<text x="139.6" y="81">35</text>
<text x="139.6" y="82.8">36</text>
<text x="144.4" y="78.3">LCD.Y-</text>
<text x="144.4" y="80">LCD.X-</text>
<text x="144.4" y="81.8">IM3</text>
<text x="144.4" y="83.5">IM2</text>
<text x="157.9" y="78.3">LCD.DATA0</text>
<text x="157.9" y="80">LCD.DATA1</text>
<text x="157.9" y="81.8">LCD.DATA2</text>
<text x="157.9" y="83.5">LCD.DATA3</text>
<text x="169" y="79.2">14</text>
<text x="169" y="81">15</text>
<text x="169" y="82.8">16</text>
<text x="39.7" y="84.5">48</text>
<text x="40.5" y="88">1</text>
<text x="44.5" y="88.8">VIN</text>
<text x="44.5" y="85.3">PWR.BTN</text>
<text x="64.1" y="88.8">GPIO20</text>
<text x="72.6" y="88">20</text>
<text x="72.6" y="89.7">55</text>
<text x="139.6" y="84.5">37</text>
<text x="139.6" y="86.2">38</text>
<text x="139.6" y="88">39</text>
<text x="139.6" y="89.7">40</text>
<text x="144.4" y="85.3">IM1</text>
<text x="144.4" y="87">IM0</text>
<text x="144.4" y="88.8">SD_CS</text>
<text x="157.9" y="85.3">LCD.DATA4</text>
<text x="157.9" y="87">LCD.DATA5</text>
<text x="157.9" y="88.8">LCD.DATA6</text>
<text x="169" y="84.5">17</text>
<text x="169" y="86.2">18</text>
<text x="169" y="88">19</text>
<text x="169" y="89.7">20</text>
<text x="39.7" y="91.5">50</text>
<text x="39.7" y="93.3">52</text>
<text x="44.5" y="92.3">BAT.VIN</text>
<text x="44.5" y="94">BAT.TEMP</text>
<text x="64.1" y="90.6">GPIO27</text>
<text x="64.1" y="95.8">GPIO47</text>
<text x="64.1" y="94">GPIO46</text>
<text x="64.1" y="92.3">GPIO44</text>
<text x="72.6" y="95">54</text>
<text x="72.6" y="93.3">58</text>
<text x="72.6" y="91.5">60</text>
<text x="144.4" y="90.5">CARDDET</text>
<text x="157.9" y="90.6">LCD.DATA7</text>
<text x="40.5" y="96.8">3</text>
<text x="40.5" y="98.5">5</text>
<text x="40.5" y="100.3">7</text>
<text x="44.5" y="97.5">USB1.DRVVBUS</text>
<text x="44.5" y="99.3">USB1.VBUS</text>
<text x="44.5" y="101.1">USB1.VIN</text>
<text x="64.1" y="101.1">GPIO58</text>
<text x="64.1" y="99.3">GPIO57</text>
<text x="64.1" y="97.5">GPIO52</text>
<text x="72.6" y="100.3">40</text>
<text x="72.6" y="98.5">42</text>
<text x="72.6" y="96.8">46</text>
<text x="39.7" y="105.5">13</text>
<text x="39.7" y="107.3">15</text>
<text x="39.8" y="103.8">11</text>
<text x="40.5" y="102">9</text>
<text x="44.5" y="102.8">USB1.D-</text>
<text x="44.5" y="104.5">USB1.D+</text>
<text x="44.5" y="106.3">USB1.ID</text>
<text x="64.1" y="102.8">GPIO59</text>
<text x="64.1" y="104.6">GPIO60</text>
<text x="64.1" y="106.3">GPIO64</text>
<text x="72.6" y="107.3">53</text>
<text x="72.6" y="102">38</text>
<text x="72.6" y="103.8">44</text>
<text x="72.6" y="105.5">56</text>
<text x="44.5" y="108">GND</text>
<text x="64.1" y="108">GPIO65</text>
<text x="39.7" y="116">17</text>
<text x="39.7" y="117.8">19</text>
<text x="39.7" y="119.6">21</text>
<text x="39.7" y="114.3">18</text>
<text x="44.5" y="116.8">AIN.VREF-</text>
<text x="44.5" y="118.6">AIN0(1.8V)</text>
<text x="44.5" y="115.1">AIN.VREF+</text>
<text x="64.2" y="115.1">PRU0.1</text>
<text x="64.2" y="118.6">PRU0.3</text>
<text x="64.2" y="116.8">PRU0.2</text>
<text x="72.6" y="119.6">31</text>
<text x="72.6" y="114.3">33</text>
<text x="72.6" y="117.8">66</text>
<text x="72.6" y="116">68</text>
<text x="39.7" y="121.3">23</text>
<text x="39.7" y="123.1">25</text>
<text x="39.7" y="124.8">27</text>
<text x="44.5" y="120.3">AIN1(1.8V)</text>
<text x="44.5" y="122">AIN2(1.8V)</text>
<text x="44.5" y="123.8">AIN3(1.8V)</text>
<text x="44.5" y="125.6">AIN4(1.8V)</text>
<text x="64.2" y="125.6">PRU0.7</text>
<text x="64.2" y="120.3">PRU0.4</text>
<text x="64.2" y="123.8">PRU0.6</text>
<text x="64.2" y="122">PRU0.5</text>
<text x="72.6" y="124.8">29</text>
<text x="72.6" y="123.1">64</text>
<text x="72.6" y="121.3">70</text>
<text x="39.7" y="126.5">72</text>
<text x="44.5" y="127.3">AIN7(1.8V)</text>
<text x="63.4" y="127.3">PRU1.10</text>
<text x="72.6" y="126.5">35</text>
<text x="128.1" y="158.1">1</text>
<text x="128.1" y="161.6">3</text>
<text x="132.2" y="158.8">1</text>
<text x="138.6" y="158.9">2</text>
<text x="142.7" y="158.1">2</text>
<text x="142.7" y="161.6">4</text>
<text x="170.2" y="158.1">1</text>
<text x="170.2" y="161.6">3</text>
<text x="174.2" y="158.8">1</text>
<text x="180.7" y="158.9">2</text>
<text x="184.7" y="158.1">2</text>
<text x="184.7" y="161.6">4</text>
<text x="214" y="158.1">1</text>
<text x="214" y="161.6">3</text>
<text x="218" y="158.8">1</text>
<text x="224.5" y="158.9">2</text>
<text x="228.5" y="158.1">2</text>
<text x="228.5" y="161.6">4</text>
<text x="132.2" y="162.3">3</text>
<text x="138.6" y="162.3">4</text>
<text x="174.2" y="162.3">3</text>
<text x="180.7" y="162.3">4</text>
<text x="218" y="162.3">3</text>
<text x="224.5" y="162.3">4</text>
<text x="38.8" y="173.9">1</text>
<text x="38.8" y="175.6">2</text>
<text x="38.8" y="177.3">3</text>
</g>
<g font-size="1.2" fill="#c90d0c">
<text x="219" y="99.7" transform="rotate(-90 219 99.7)">+</text>
<text x="221.1" y="99.7" transform="rotate(-90 221.1 99.7)">-</text>
</g>
<g font-size="1.2" fill="#808080">
<text x="220.2" y="103.6">B1</text>
<text x="254.9" y="105.7" transform="rotate(-90 254.9 105.7)">Y1</text>
<text x="243.2" y="135.2">MGT1</text>
<text x="248.5" y="135.2">MGT2</text>
<text x="253.7" y="135.2">MGT3</text>
<text x="259" y="135.2">MGT4</text>
</g>
</svg>
